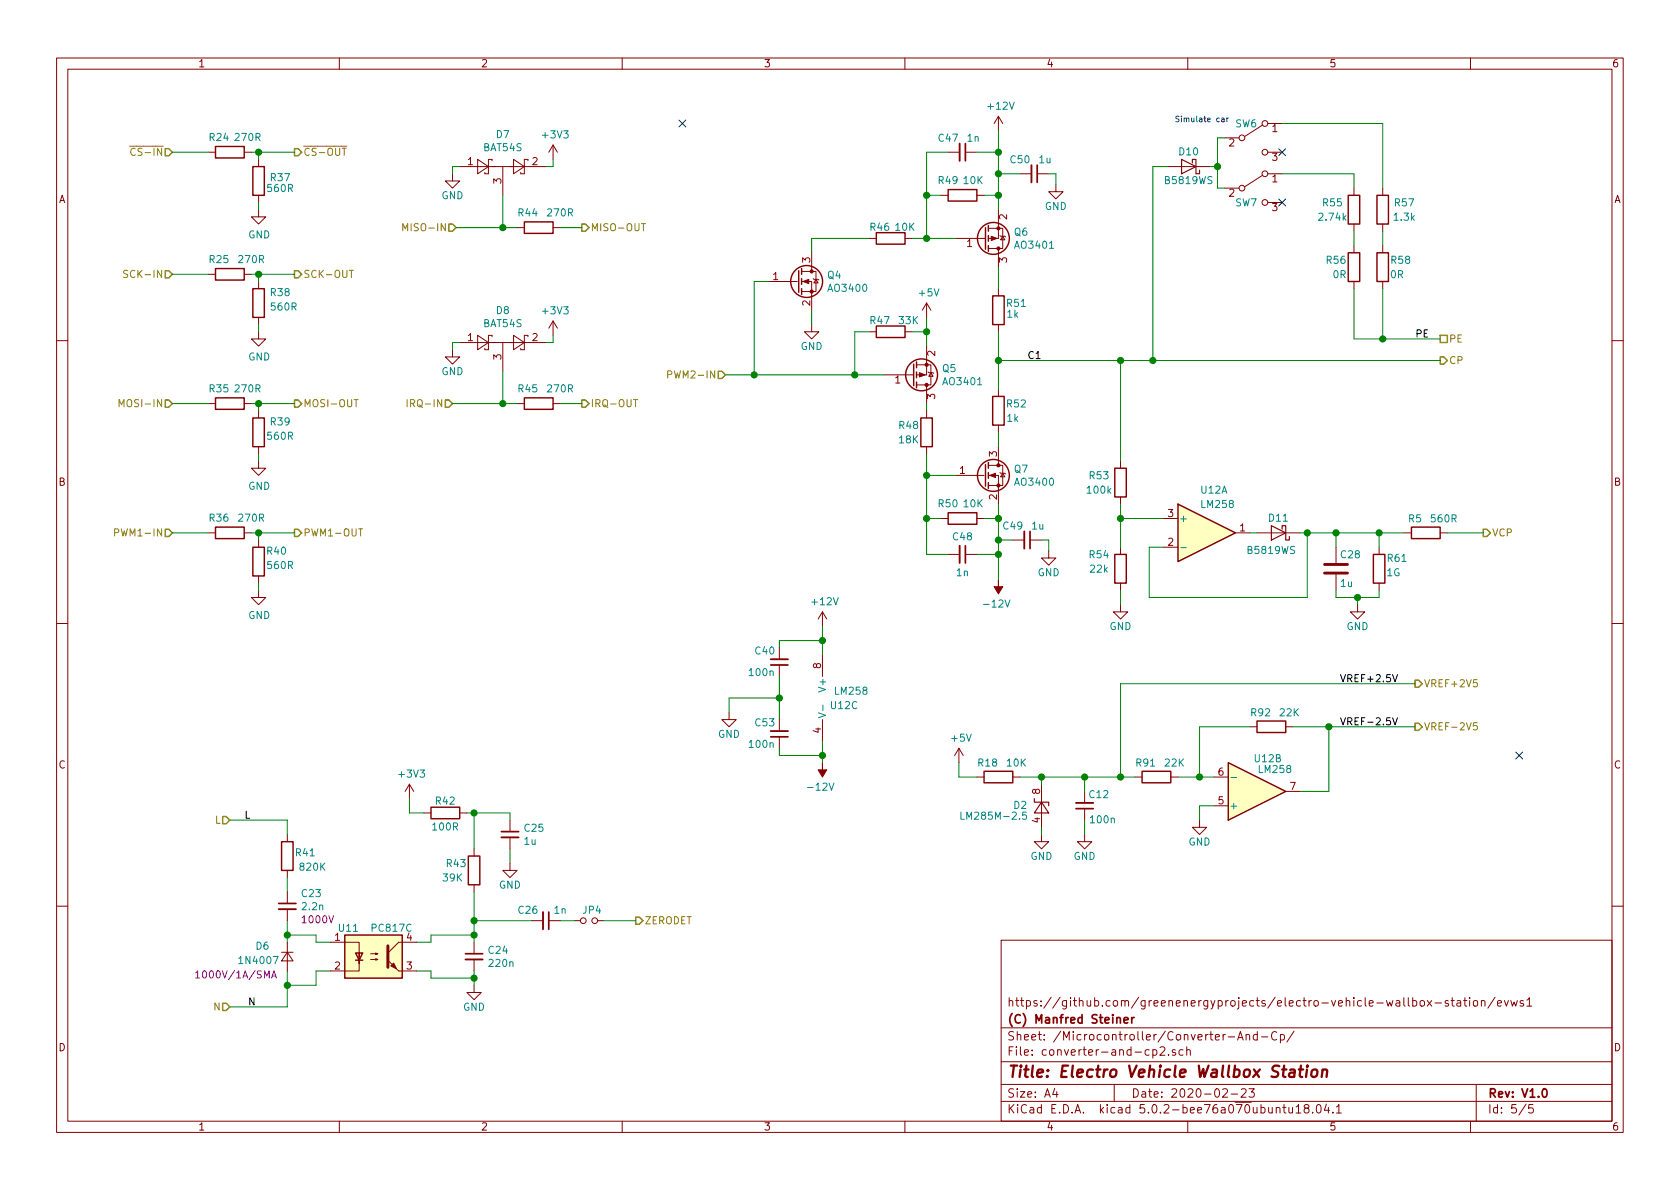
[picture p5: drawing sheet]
<svg xmlns="http://www.w3.org/2000/svg" width="297mm" height="210mm" viewBox="0 0 297 210" stroke-linecap="round" stroke-linejoin="round" font-family="sans-serif">
<g fill="none" stroke="#840000" stroke-width=".18">
<path d="M10 10.3h277v189.9h-277zM12 12.2h273v186.1h-273zM60 10.3v1.9M110 10.3v1.9M160 10.3v1.9M210 10.3v1.9M260 10.3v1.9M36.8 26.9h1.3M43.2 26.9h1.2M45.7 37.1v1.2h1.3l-1.3 1.3-1.3-1.3h1.3M45.7 28.2v1.3M45.7 34.5v1.3"/>
<path d="M80 30.7v1.3h1.3l-1.3 1.3-1.3-1.3h1.3M81.3 29.5h15.2M84.5 28.2l1.9 1.3-1.9 1.2zM87 28.4v-.2h-.6v2.5h-.7v-.2M88.9 29.5v5M90.8 28.2l1.9 1.3-1.9 1.2zM93.3 28.4v-.2h-.6v2.5h-.6v-.2M97.8 25.6l-.8 1.3M97.8 25.6v2.6M97.8 25.6l.8 1.3M166.4 34.5h1.2M167.6 26.9h2.1"/>
<path d="M170.7 26.9h2M172.7 34.5h1.3M176.5 20.6v2.5M176.5 37.1v5.1h-1.7M176.5 20.6l-.7 1.2M176.5 20.6l.8 1.2M180.3 30.7h2.1M183.4 30.7h2M186.7 32.6v1.3h1.3l-1.3 1.3-1.3-1.3h1.3M206.4 29.5h7.6M216.5 24.4h2.6M216.5 33.3h2.6"/>
<path d="M223.3 22.1l-3.2 2M223.3 31l-3.2 2M224.2 21.8h2.5M224.2 26.9h2.5M224.2 30.7h2.5M224.2 35.8h2.5M239.4 33.3v1.2M239.4 39.6v1.3M244.5 33.3v1.2M244.5 39.6v1.3M36.8 48.5h1.3M43.2 48.5h1.2"/>
<path d="M45.7 58.7v1.2h1.3l-1.3 1.3-1.3-1.3h1.3M45.7 49.8v1.2M45.7 56.1v1.3M84.5 59.3l1.9 1.3-1.9 1.2zM87 59.6v-.3h-.6v2.5h-.7v-.2M90.8 59.3l1.9 1.3-1.9 1.2zM91.4 40.3h1.3M93.3 59.6v-.3h-.6v2.5h-.6v-.2M97.8 40.3h1.3M97.8 56.8v2.5M97.8 56.8l-.8 1.2M97.8 56.8l.8 1.2"/>
<path d="M135.9 49.8h5.1M141.7 49.8h1.8v5.1M141.7 48h1.8M143.5 48h.8v3.6h-2.6M143.5 57.4v1.3h1.3l-1.3 1.2-1.3-1.2h1.3M143.5 44.7v3.3M143.8 49.3l.1 .1h.8l.1 .1M144.3 49.4l.4 .6h-.8zM153.7 42.2h1.2M153.7 58.7h1.2M160 42.2h1.3M160 58.7h1.3"/>
<path d="M163.8 53.6v2.5M163.8 53.6l-.7 1.3M163.8 53.6l.8 1.3M168.9 42.2h5.1M174 42.2h.2M174.8 40.4h2.5v3.5h-.8M174.8 43.9h1.7M176.5 43.9v3.3M176.5 51v1.3M176.5 57.4v1.3M176.8 41.7l.1 .1h.8l.1 .1M177.3 41.8l.4 .6h-.8z"/>
<path d="M239.4 43.4v1.3M239.4 49.8v1.2M244.5 43.4v1.3M244.5 49.8v1.2M10 60.2h2M36.8 71.4h1.3M43.2 71.4h1.2M45.7 72.6v1.3M45.7 79v1.3M80 61.8v1.3h1.3l-1.3 1.3-1.3-1.3h1.3M81.3 60.6h15.2M88.9 60.6v5.1"/>
<path d="M91.4 71.4h1.3M97.8 71.4h1.3M156.2 66.3h5.1M161.3 66.3h.2M162.1 64.5h2.5v3.6h-.8M162.1 68.1h1.7M163.8 61.2v5.1h-1.7M163.8 68.1v3.3M163.8 72.6v1.3M163.8 79v1.3M164.1 65.8l.1 .1h.8l.1 .1M164.6 65.9l.4 .6h-.8z"/>
<path d="M176.5 68.8v1.3M176.5 75.2v1.2M176.5 79v3.3M285 60.2h2M36.8 94.2h1.3M43.2 94.2h1.2M45.7 81.5v1.3h1.3l-1.3 1.3-1.3-1.3h1.3M45.7 95.5v1.3M166.4 91.7h1.2M167.6 98h2.1M168.9 84.1h5.1M170.7 98h2"/>
<path d="M172.7 91.7h1.3M174.8 84.1h1.7v5M174.8 82.3h1.7M176.5 82.3h.8v3.5h-2.5M176.8 83.6l.1 .1h.8l.1 .1M177.3 83.7l.4 .6h-.8zM179.1 95.5h2M182.1 95.5h2M185.4 97.4v1.3h1.3l-1.3 1.2-1.3-1.2h1.3M198.1 81.5v1.3M198.1 87.9v1.2M198.1 96.8v1.2"/>
<path d="M205.7 91.7h2.6M205.7 96.8h2.6M218.4 94.2h2.6M222.2 94.2h7.7M236.2 96.8v2.8M243.8 96.8v1.2M248.3 94.2h1.3M254.6 94.2h1.3M10 110.3h2M45.7 104.4v1.3h1.3l-1.3 1.2-1.3-1.2h1.3M45.7 101.8v1.3M137.8 114.5v2.1"/>
<path d="M137.8 117.6v2M145.4 108.2l-.7 1.3M145.4 108.2v2.5M145.4 115.8v3.8M145.4 108.2l.8 1.3M198.1 106.9v1.3h1.3l-1.3 1.3-1.3-1.3h1.3M198.1 103.1v1.3M236.2 101.6v2.8M240 106.9v1.3h1.3l-1.3 1.3-1.2-1.3h1.2M243.8 103.1v1.3M285 110.3h2M72.4 138.7l-.8 1.2"/>
<path d="M72.4 138.7v2.5M72.4 138.7l.8 1.2M128.9 126v1.2h1.3l-1.3 1.3-1.3-1.3h1.3M137.8 127.2v2.1M137.8 130.3v2M145.4 127.2v3.9M169.5 132.3l-.7 1.3M169.5 132.3v2.6M169.5 132.3l.8 1.3M172.7 137.4h1.3M179.1 137.4h1.2M184.1 138.7v7.6"/>
<path d="M191.8 139.9v2.1M200.7 137.4h1.2M207 137.4h1.3M214.6 137.4h2.6M221 128.5h1.2M227.3 128.5h1.3M227.3 139.9h2.6M50.8 147.6v1.2M50.8 153.9v1.3M50.8 157.7v2.1M74.9 143.8h1.3M81.3 143.8h1.2"/>
<path d="M83.8 150.1v1.3M83.8 156.5v1.2M90.2 152.6v1.3h1.2l-1.2 1.3-1.3-1.3h1.3M90.2 145v2.1M90.2 148.1v2M184.1 147.6v1.2h1.3l-1.3 1.3-1.2-1.3h1.2M191.8 147.6v1.2h1.2l-1.2 1.3-1.3-1.3h1.3M191.8 143v2M212.1 145v1.3h1.3l-1.3 1.3-1.3-1.3h1.3M214.6 142.5h2.6M10 160.2h2M49.8 168.4h2"/>
<path d="M50.8 168.4l1 1.5h-2zM50.8 160.8v2M50.8 166.6v5.1M58.4 166.6h5.1v3.8v-1.9M63.5 169.8v1.9h-5.1M65.5 169.7h1.3l-.4 .1v-.3l.4 .2M65.5 168.7h1.3l-.4 .1v-.3l.4 .2M70.5 171.7h3.2M73.7 166.6h-3.2l-1.9 1.9M83.8 174.2v1.3h1.3l-1.3 1.3-1.3-1.3h1.3M83.8 166.6v2.1M83.8 169.7v2"/>
<path d="M94 162.8h2M97 162.8h2.1M101.6 162.8h1M105.7 162.8h1M177 166.3h108v32h-108zM249.8 177l.4-.1 .3 .3-.1 .6h-.6M249.8 176.4v1.5M251.1 177.1l.3-.2 .4 .2v.7l-.2 .1-.5-.1zM252.3 176.9l.8 1M253.1 176.9l-.8 1M253.7 177.4h1.2M256.1 177l-.4-.1-.2 .2 .1 .3 .5 .1v.3h-.6"/>
<path d="M256.6 176.9h.5M256.8 176.4v1.3l.3 .2M257.6 177h.6l.1 .9M258.3 177.3l-.5 .1-.2 .2 .2 .3 .5-.1M258.8 176.9h.6M259 176.4v1.3l.4 .2M259.8 176.4v.2M259.8 176.9v1M260.6 177.1l.2-.2 .4 .2v.7l-.2 .1-.4-.1zM261.9 177.1l.2-.2 .4 .1 .1 .9M261.9 176.9v1M264.3 176.3l-1.2 2"/>
<path d="M264.8 177.4l.7-.1-.1-.3-.4-.1-.2 .2v.7h.6M266 176.9l.3 1 .4-1M267.1 176.9l.3 1 .3-.7 .3 .7 .3-1M269.3 177a.37 .37 0 0 0-.5 .1v.3l.5 .1 .1 .1-.2 .3-.4-.1M270 176.9l.4-.5v1.5M270 177.9h.8M285 160.2h2M60 198.3v1.9M110 198.3v1.9M160 198.3v1.9M177 194.8h108M177 191.8h108"/>
<path d="M177 187.8h108M177 181.8h108M186.5 192.5l-.4 1h1M186.8 193v1M197 191.8v3M203.8 185.7l.5-.1 .2 .3v.6l-.2 .1-.5-.1M205.1 185.3l.2-.2h.4l.3 .4-.9 1.1h.9M206.6 186.5v.1M207.8 185.7l-.3-.1-.2 .2v.2l.5 .2v.3h-.5M209.2 185.7l-.4-.1-.3 .3v.6l.3 .1 .4-.1M209.8 185.7l.2-.1 .4 .1 .1 .9M209.8 185.1v1.5"/>
<path d="M210 198.3v1.9M216.2 192.7l.2-.2h.4l.2 .5-.9 1h.9M217.2 183.4h1.1M217.7 193.5h1.1M218.8 183.9l.5-1.5 .5 1.5M218.9 183.5h.8M219.5 192.7l.2-.2h.3l.3 .2v.3v.2l-.9 .8h.9M220.3 183.1l.2-.2 .4 .1 .1 .9M220.3 182.9v1M220.8 192.5h1l-.5 .6 .4 .1v.7l-.2 .1-.7-.1M222.3 183l-.4-.1-.3 .3 .1 .6 .2 .1 .4-.1M222.3 182.4v1.5"/>
<path d="M223 183.4h1.2M225.7 182.6a.59 .59 0 0 0-.7 0 .59 .59 0 0 0-.2 .7 .56 .56 0 0 0 .3 .5 .56 .56 0 0 0 .6 0M226.4 183l.4-.1 .3 .3-.1 .6-.2 .1-.4-.1M226.4 182.9v1.5M226.8 195.8h.6M227 195.3v1.3l.4 .2M227.9 195.8v.9l.4 .1 .2-.1M228.5 195.8v1M228.8 182.3l-1.3 2M229.2 195.8l.4-.5v1.5M229.2 196.8h.8M230.9 196l-.2-.2-.1-.2 .3-.3h.3l.2 .3v.2l-.7 .2a.48 .48 0 0 0 0 .7l.2 .1 .5-.1a.48 .48 0 0 0-.2-.7"/>
<path d="M232.1 196.7v.1M232.9 195.5l.3-.2a.94 .94 0 0 1 0 1.5l-.4-.3-.1-.6zM234.5 195.2l-.3 1.1h.9M234.9 195.8v1M235.7 196.7v.1M236.3 195.8l.4-.5v1.5M236.3 196.8h.9M260 198.3v1.9M261 191.8v6.5M269.8 195.2l-1.2 2M271 195.3h-.7v.7l.2-.1 .5 .1 .1 .2-.1 .5-.2 .1-.5-.1"/>
<circle cx="219.6" cy="24.4" r=".51"/>
<circle cx="219.6" cy="33.3" r=".51"/>
<circle cx="223.6" cy="35.8" r=".51"/>
<circle cx="223.6" cy="26.9" r=".51"/>
<circle cx="223.6" cy="21.8" r=".51"/>
<circle cx="223.6" cy="30.7" r=".51"/>
<circle cx="103.1" cy="162.8" r=".51"/>
<circle cx="105.2" cy="162.8" r=".51"/>
</g>
<g fill="none" stroke="#840000" stroke-width=".3">
<path d="M170.7 25.4v3M183.4 29.2v3.1M170.7 96.5v3.1M182.1 94v3M136.3 117.6h3M136.3 130.3h3M49.3 159.8h3M88.6 147.1h3.1M190.2 143h3.1M82.3 168.7h3M97 161.3v3M200.1 179.9v1"/>
<path d="M200.5 179.9l-.3 .1-.1 .2M197.5 180.1l.2-.2 .3 .1 .1 .9M198.7 180.4l.8-.1-.1-.3-.4-.1-.3 .2 .1 .7h.6M272.9 192.6l.1-.1a.8 .8 0 0 1 .5 .8 .8 .8 0 0 1-.5 .7 1 1 0 0 1-.1-1.4z"/>
</g>
<path d="M228.1 189.2h.8l.1 .2-.2 1M228.9 189.6l-.7 .1a.4 .4 0 0 0-.3 .3 .4 .4 0 0 0 .2 .4l.7-.1M229.6 189.1h.8M230 188.4l-.2 1.8 .1 .1 .4 .1M231.1 189.1l-.2 1.3M231.2 188.4l-.1 .2M232 189.3a.53 .53 0 0 1 .5-.2 .53 .53 0 0 1 .4 .4v.6a.54 .54 0 0 1-.6 .4 .54 .54 0 0 1-.5-.4zM233.8 189.3a.5 .5 0 0 1 .9 .1l-.2 1M233.9 189.1l-.2 1.3" fill="none" stroke="#840000" stroke-width=".41"/>
<g fill="none" stroke="#840000" stroke-width=".25">
<path d="M38.1 25.9h5.1v2h-5.1zM44.7 29.5h2v5h-2zM92.7 39.2h5.1v2.1h-5.1zM167.6 33.5h5.1v2.1h-5.1zM174.8 39.9v1M238.4 34.5h2v5.1h-2zM243.5 34.5h2v5.1h-2zM38.1 47.5h5.1v2h-5.1zM44.7 51h2v5.1h-2zM141.2 47.9v3.8M141.7 47.5v1M141.7 49.3v1"/>
<path d="M141.7 51v1.1M154.9 41.1h5.1v2.1h-5.1zM154.9 57.7h5.1v2h-5.1zM174.2 40.3v3.8M174.8 41.7v1M174.8 43.4v1M175.5 52.3h2v5.1h-2zM238.4 44.7h2v5.1h-2zM243.5 44.7h2v5.1h-2zM38.1 70.4h5.1v2h-5.1zM44.7 73.9h2v5.1h-2zM92.7 70.4h5.1v2h-5.1z"/>
<path d="M161.5 64.4v3.8M162.1 64v1M162.1 65.8v1M162.1 67.6v1M162.8 73.9h2v5.1h-2zM175.5 70.1h2v5.1h-2zM38.1 93.2h5.1v2h-5.1zM44.7 96.8h2v5h-2zM167.6 90.7h5.1v2h-5.1zM174.2 82.2v3.8M174.8 81.8v1M174.8 83.6v1"/>
<path d="M174.8 85.3v1.1M197.1 82.8h2v5.1h-2zM197.1 98h2v5.1h-2zM208.3 89.1l10.1 5.1-10.1 5.1zM242.8 98h2.1v5.1h-2.1zM249.6 93.2h5v2h-5zM174 136.4h5.1v2h-5.1zM201.9 136.4h5.1v2h-5.1zM217.2 134.9l10.1 5-10.1 5.1zM222.2 127.5h5.1v2h-5.1zM49.8 148.8h2v5.1h-2zM76.2 142.7h5.1v2.1h-5.1z"/>
<path d="M82.8 151.4h2v5.1h-2zM61 165.3h10.1v7.7h-10.1zM62.9 168.5h1.2l-.6 1.3zM62.9 169.8h1.2"/>
<circle cx="142.6" cy="49.8" r="2.82"/>
<circle cx="175.6" cy="42.2" r="2.82"/>
<circle cx="162.9" cy="66.3" r="2.82"/>
<circle cx="175.6" cy="84.1" r="2.82"/>
</g>
<path d="M234.2 99.8h4.1M234.2 101.3h4.1M68.6 167.3v3.8" fill="none" stroke="#840000" stroke-width=".51"/>
<path d="M208.9 28.2l2.6 1.3-2.6 1.2zM210.8 28.8v-.6h.7v2.5h.6v-.6M224.8 93l2.5 1.2-2.5 1.3zM226.7 93.6v-.6h.6v2.5h.7v-.6M182.9 141.2v.7h2.5v.6M184.1 141.9l1.3 1.9h-2.5z" fill="none" stroke="#840000" stroke-width=".2"/>
<path d="M216 20.9h.4v.6M216.4 21.1l-.4 .2 .1 .2h.3M216.9 20.9v.6M217.2 20.9l-.3 .2" fill="none" stroke="#0000c2" stroke-width=".18"/>
<g fill="none" stroke="#008400" stroke-width=".18">
<path d="M30.5 26.9h6.3M44.4 26.9h7.7M45.7 26.9v1.3M45.7 35.8v1.3M81.3 29.5h-1.3v1.2M88.9 34.5v5.8M97.8 28.2v1.3h-1.3M163.8 34.5h2.6M167.6 26.9h-3.8v15.3M172.7 26.9h3.8M174 34.5h2.5M176.5 23.1v14"/>
<path d="M176.5 30.7h3.8M185.4 30.7h1.3v1.9M206.4 29.5h-2.6v34.2M214 29.5h1.3M216.5 24.4h-1.2v8.9h1.2M226.7 30.7h12.7v2.6M226.7 21.8h17.8v11.5M30.5 48.5h6.3M44.4 48.5h7.7M45.7 48.5v1.3M45.7 57.4v1.3M80.6 40.3h10.8"/>
<path d="M97.8 59.3v1.3h-1.3M99.1 40.3h3.8M135.9 49.8h-2.6v16.5M143.5 54.9v2.5M153.7 42.2h-10.2v2.5M153.7 58.7h-2.6v7.6M161.3 42.2h7.6M161.3 58.7h2.5M163.8 56.1v5.1M176.5 47.2v3.8M176.5 58.7v10.1M239.4 40.9v2.5"/>
<path d="M239.4 51v8.9h15.2M244.5 40.9v2.5M244.5 51v8.9M30.5 71.4h6.3M44.4 71.4h7.7M45.7 71.4v1.2M80 71.4h11.4M81.3 60.6h-1.3v1.2M88.9 65.7v5.7M99.1 71.4h3.8M128.3 66.3h27.9M163.8 71.4v1.2"/>
<path d="M176.5 76.4v2.6M176.5 63.7h78.1M198.1 63.7v17.8M30.5 94.2h6.3M44.4 94.2h7.7M45.7 80.3v1.2M45.7 94.2v1.3M163.8 91.7h2.6M163.8 80.3v17.7h3.8M163.8 84.1h5.1M172.7 98h3.8M174 91.7h2.5"/>
<path d="M176.5 89.1v13.4M176.5 95.5h2.6M184.1 95.5h1.3v1.9M198.1 89.1v7.7M198.1 91.7h7.6M221 94.2h1.2M229.9 94.2h18.4M231.1 94.2v11.5h-27.9v-8.9h2.5M236.2 94.2v2.6M243.8 94.2v2.6M255.9 94.2h6.4M45.7 103.1v1.3"/>
<path d="M137.8 119.6v7.6M145.4 110.7v5.1M145.4 113.3h-7.6v1.2M198.1 104.4v2.5M236.2 104.4v1.3h7.6v-1.3M240 105.7v1.2M137.8 132.3v1.3h7.6M137.8 123.4h-8.9v2.6M145.4 131.1v3.8M169.5 134.9v2.5h3.2M180.3 137.4h20.4M184.1 137.4v1.3"/>
<path d="M191.8 137.4v2.5M208.3 137.4h6.3M221 128.5h-8.9v8.9M228.6 128.5h21.6M234.9 128.5v11.4h-5M250.2 120.9h-52.1v16.5M40.6 145h10.2v2.6M50.8 155.2v2.5M72.4 141.2v2.6h2.5M82.5 143.8h7.7v1.2M83.8 143.8v6.3M83.8 157.7v8.9"/>
<path d="M90.2 150.1v2.5M184.1 146.3v1.3M191.8 145v2.6M214.6 142.5h-2.5v2.5M50.8 162.8v3.8M50.8 171.7v6.3h-10.2M50.8 165.3h5.1v1.3h2.5M58.4 171.7h-2.5v2.5h-5.1M73.7 171.7h2.5v1.3h7.6M83.8 165.3h-7.6v1.3h-2.5M83.8 171.7v2.5M83.8 162.8h10.2"/>
<path d="M99.1 162.8h2.5M106.7 162.8h5.7"/>
</g>
<g fill="#008400" stroke="#008400" stroke-width=".25">
<circle cx="231.1" cy="94.2" r=".51"/>
<circle cx="176.5" cy="34.5" r=".51"/>
<circle cx="176.5" cy="91.7" r=".51"/>
<circle cx="163.8" cy="42.2" r=".51"/>
<circle cx="176.5" cy="63.7" r=".51"/>
<circle cx="163.8" cy="58.7" r=".51"/>
<circle cx="151.1" cy="66.3" r=".51"/>
<circle cx="163.8" cy="84.1" r=".51"/>
<circle cx="133.4" cy="66.3" r=".51"/>
<circle cx="198.1" cy="91.7" r=".51"/>
<circle cx="236.2" cy="94.2" r=".51"/>
<circle cx="240" cy="105.7" r=".51"/>
<circle cx="215.3" cy="29.5" r=".51"/>
<circle cx="244.5" cy="59.9" r=".51"/>
<circle cx="203.8" cy="63.7" r=".51"/>
<circle cx="50.8" cy="165.3" r=".51"/>
<circle cx="50.8" cy="174.2" r=".51"/>
<circle cx="83.8" cy="143.8" r=".51"/>
<circle cx="83.8" cy="165.3" r=".51"/>
<circle cx="83.8" cy="173" r=".51"/>
<circle cx="83.8" cy="162.8" r=".51"/>
<circle cx="45.7" cy="26.9" r=".51"/>
<circle cx="45.7" cy="48.5" r=".51"/>
<circle cx="45.7" cy="71.4" r=".51"/>
<circle cx="45.7" cy="94.2" r=".51"/>
<circle cx="184.2" cy="137.4" r=".51"/>
<circle cx="191.8" cy="137.4" r=".51"/>
<circle cx="212.1" cy="137.4" r=".51"/>
<circle cx="198.1" cy="137.4" r=".51"/>
<circle cx="235" cy="128.5" r=".51"/>
<circle cx="198.1" cy="63.7" r=".51"/>
<circle cx="243.8" cy="94.2" r=".51"/>
<circle cx="176.5" cy="98" r=".51"/>
<circle cx="163.8" cy="91.7" r=".51"/>
<circle cx="176.5" cy="26.9" r=".51"/>
<circle cx="163.8" cy="34.5" r=".51"/>
<circle cx="176.5" cy="30.7" r=".51"/>
<circle cx="176.5" cy="95.5" r=".51"/>
<circle cx="88.9" cy="40.3" r=".51"/>
<circle cx="88.9" cy="71.4" r=".51"/>
<circle cx="145.4" cy="113.3" r=".51"/>
<circle cx="145.4" cy="133.6" r=".51"/>
<circle cx="137.8" cy="123.4" r=".51"/>
</g>
<g fill="#840000" stroke="#840000" stroke-width=".18">
<path d="M175 84.1l1-.4v.7z"/>
<path d="M175.3 41.8l1 .4-1 .3z"/>
<path d="M176.5 102.5v1.3h.8l-.8 1.2-.7-1.2h.7z"/>
<path d="M142 49.8l1-.4v.8z"/>
<path d="M162.6 65.9l1 .4-1 .4z"/>
<path d="M68.6 169.8l1.9 1.9z"/>
<path d="M69.6 170.3l.5 1-1-.5z"/>
<path d="M145.4 134.9v1.2h.8l-.8 1.3-.7-1.3h.7z"/>
<circle cx="176.5" cy="85.8" r=".28"/>
<circle cx="176.5" cy="82.3" r=".28"/>
<circle cx="176.5" cy="43.9" r=".28"/>
<circle cx="176.5" cy="40.4" r=".28"/>
<circle cx="143.5" cy="51.6" r=".28"/>
<circle cx="143.5" cy="48" r=".28"/>
<circle cx="163.8" cy="68.1" r=".28"/>
<circle cx="163.8" cy="64.5" r=".28"/>
</g>
<g fill="none" stroke="#848400" stroke-width=".18">
<path d="M22.9 25.9h1.3M23.9 26.3a.6 .6 0 0 0-.8 .5 .6 .6 0 0 0 .6 .7l.2-.1M60.4 25.9h.9M60.5 26.2h.7M113.4 39.5h.7M22.6 47.9l-.5-.1-.3 .3 .2 .3 .5 .2v.3l-.2 .2-.5-.1M61.8 47.8h.7M71.2 40.8v-1.3l.5 1 .4-1v1.3M21.1 71.9v-1.2l.4 .9 .4-.9v1.2M62.6 70.7h.7M72 70.7v1.2M112 70.7h.8"/>
<path d="M118.1 66.2l.6-.1v-.4l-.6-.1v1.2M20.3 94.2l.7-.1v-.5l-.7-.1v1.3M63.4 93.5h.7M261.2 120.2h-.6l-.1 .6 .2-.1 .5 .1v.5l-.2 .2-.5-.2M261.2 127.8h-.6l-.1 .6 .2-.1 .5 .1v.6l-.2 .1-.5-.1"/>
</g>
<g fill="none" stroke="#848400" stroke-width=".25">
<path d="M29.2 26.3h.6l.7 .6-.7 .7h-.6zM52.1 26.3h.6l.6 .6-.6 .7h-.6zM79.4 39.6h.6l.6 .7-.6 .6h-.6zM102.9 39.6h.6l.6 .7-.6 .6h-.6zM29.2 47.9h.6l.7 .6-.7 .6h-.6zM52.1 47.9h.6l.6 .6-.6 .6h-.6zM254.6 59.3h1.3v1.3h-1.3zM29.2 70.7h.6l.7 .7-.7 .6h-.6zM52.1 70.7h.6l.6 .7-.6 .6h-.6zM78.7 70.7h.7l.6 .7-.6 .6h-.7zM102.9 70.7h.6l.6 .7-.6 .6h-.6zM127 65.7h.6l.7 .6-.7 .6h-.6z"/>
<path d="M254.6 63.1h.7l.6 .6-.6 .7h-.7zM29.2 93.6h.6l.7 .6-.7 .7h-.6zM52.1 93.6h.6l.6 .6-.6 .7h-.6zM262.3 93.6h.6l.6 .6-.6 .7h-.6zM250.2 120.3h.6l.7 .6-.7 .6h-.6zM250.2 127.9h.6l.7 .6-.7 .7h-.6zM39.4 144.4h.6l.6 .6-.6 .7h-.6zM39.4 177.4h.6l.6 .6-.6 .7h-.6zM112.4 162.2h.6l.7 .6-.7 .6h-.6z"/>
</g>
<path d="M120 21.2l1.3 1.2M121.3 21.2l-1.3 1.2M226.1 26.3l1.2 1.2M226.1 35.2l1.2 1.2M227.3 26.3l-1.2 1.2M227.3 35.2l-1.2 1.2M268 133l1.2 1.2M269.2 133l-1.2 1.2" fill="none" stroke="#000084" stroke-width=".18"/>
<path d="M34.6 172l.4-.3v1.2M34.6 172.9h.7M48 172.9l.4-1.2 .5 1.2M48.1 172.6h.6" fill="none" stroke="#840084" stroke-width=".18"/>
<path d="M169.7 25.4v3M182.4 29.2v3.1M169.7 96.5v3.1M181.1 94v3M136.3 116.6h3M136.3 129.3h3M88.6 148.1h3.1M190.2 142h3.1M49.3 160.8h3M82.3 169.7h3M96 161.3v3" fill="none" stroke="#840000" stroke-width=".33"/>
<g fill="#ffffc2" stroke="#ffffc2" stroke-width=".18">
<path d="M61 165.3h10.1v7.7h-10.1z"/>
<path d="M208.3 89.1l10.1 5.1-10.1 5.1z"/>
<path d="M217.2 134.9l10.1 5-10.1 5.1z"/>
</g>
<path d="M208.8 96.8h1M144.7 126.1l1.3 .4-1.3 .4M145.5 124.7v.9M217.7 137.5h.9M169.9 143.6v1.3h.6M181.5 143.6h-.7v.6l.2-.1 .4 .1 .1 .5-.2 .2-.5-.2" fill="none" stroke="#008484" stroke-width=".18"/>
<path d="M246.2 119.3l.5 1.3 .4-1.3M246.2 126.9l.5 1.3 .4-1.3" fill="none" stroke="#000" stroke-width=".18"/>
<text font-size="2.8" fill="#840000" x="178" y="190.5">Title: Electro Vehicle Wallbox Station</text>
<g font-size="2.1" fill="#840000">
<text x="178" y="178">https://github.com/greenenergyprojects/electro-vehicle-wallbox-station/evws1</text>
<text x="178" y="184">Sheet: /Microcontroller/Converter-And-Cp/</text>
<text x="178" y="181">(C) Manfred Steiner</text>
<text x="178" y="186.7">File: converter-and-cp2.sch</text>
<text x="178" y="196.9">KiCad E.D.A. kicad 5.0.2-bee76a070ubuntu18.04.1</text>
<text x="178" y="194.1">Size: A4</text>
<text x="200" y="194.1">Date: 2020-02-23</text>
<text x="263" y="194.1">Rev: V1.0</text>
<text x="263" y="196.9">Id: 5/5</text>
</g>
<g font-size="1.8" fill="#840000">
<text x="35" y="11.9">1</text>
<text x="85" y="11.9">2</text>
<text x="135" y="11.9">3</text>
<text x="185" y="11.9">4</text>
<text x="235" y="11.9">5</text>
<text x="285" y="11.9">6</text>
<text x="224.9" y="23.4">1</text>
<text x="82.7" y="29.2">1</text>
<text x="94.1" y="29.2">2</text>
<text x="217.3" y="25.9">2</text>
<text x="224.9" y="28.4">3</text>
<text x="10.4" y="35.9">A</text>
<text x="88.6" y="32.5" transform="rotate(-90 88.6 32.5)">3</text>
<text x="217.3" y="34.8">2</text>
<text x="224.9" y="32.3">1</text>
<text x="285.4" y="35.9">A</text>
<text x="178.1" y="38.8" transform="rotate(-90 178.1 38.8)">2</text>
<text x="224.9" y="37.3">3</text>
<text x="143.3" y="46.5" transform="rotate(-90 143.3 46.5)">3</text>
<text x="171" y="43.7">1</text>
<text x="178.1" y="46.5" transform="rotate(-90 178.1 46.5)">3</text>
<text x="136.7" y="49.5">1</text>
<text x="143.3" y="54.1" transform="rotate(-90 143.3 54.1)">2</text>
<text x="82.7" y="60.3">1</text>
<text x="88.6" y="63.6" transform="rotate(-90 88.6 63.6)">3</text>
<text x="94.1" y="60.3">2</text>
<text x="165.4" y="63" transform="rotate(-90 165.4 63)">2</text>
<text x="158.3" y="67.8">1</text>
<text x="165.4" y="70.6" transform="rotate(-90 165.4 70.6)">3</text>
<text x="169.7" y="83.8">1</text>
<text x="176.3" y="80.7" transform="rotate(-90 176.3 80.7)">3</text>
<text x="10.4" y="85.9">B</text>
<text x="176.3" y="88.4" transform="rotate(-90 176.3 88.4)">2</text>
<text x="285.4" y="85.9">B</text>
<text x="206.5" y="91.4">3</text>
<text x="219.2" y="94">1</text>
<text x="206.5" y="96.5">2</text>
<text x="145.2" y="118.2" transform="rotate(-90 145.2 118.2)">8</text>
<text x="145.2" y="129.6" transform="rotate(-90 145.2 129.6)">4</text>
<text x="10.4" y="135.9">C</text>
<text x="215.4" y="137.2">6</text>
<text x="285.4" y="135.9">C</text>
<text x="183.9" y="140.4" transform="rotate(-90 183.9 140.4)">8</text>
<text x="215.4" y="142.2">5</text>
<text x="228.1" y="139.7">7</text>
<text x="183.9" y="145.5" transform="rotate(-90 183.9 145.5)">4</text>
<text x="59.2" y="166.4">1</text>
<text x="71.9" y="166.4">4</text>
<text x="59.2" y="171.4">2</text>
<text x="71.9" y="171.4">3</text>
<text x="10.4" y="185.9">D</text>
<text x="285.4" y="185.9">D</text>
<text x="35" y="199.9">1</text>
<text x="85" y="199.9">2</text>
<text x="135" y="199.9">3</text>
<text x="185" y="199.9">4</text>
<text x="235" y="199.9">5</text>
<text x="285" y="199.9">6</text>
</g>
<g font-size="1.8" fill="#008484">
<text x="174.8" y="19.4">+12V</text>
<text x="218.4" y="22.5">SW6</text>
<text x="37.1" y="24.9">R24</text>
<text x="41.7" y="24.9">270R</text>
<text x="85.5" y="26.7">BAT54S</text>
<text x="87.8" y="24.4">D7</text>
<text x="96.1" y="24.5">+3V3</text>
<text x="166" y="25.1">C47</text>
<text x="171.1" y="25.1">1n</text>
<text x="178.7" y="28.9">C50</text>
<text x="183.8" y="28.9">1u</text>
<text x="208.5" y="27.5">D10</text>
<text x="47.4" y="34">560R</text>
<text x="47.9" y="32">R37</text>
<text x="78.1" y="35.2">GND</text>
<text x="166" y="32.6">R49</text>
<text x="170.4" y="32.6">10K</text>
<text x="206.1" y="32.6">B5819WS</text>
<text x="91.7" y="38.3">R44</text>
<text x="96.9" y="38.3">270R</text>
<text x="153.9" y="40.8">R46</text>
<text x="158.4" y="40.8">10K</text>
<text x="179.4" y="41.7">Q6</text>
<text x="184.7" y="37.1">GND</text>
<text x="218.4" y="36.5">SW7</text>
<text x="233.4" y="39">2.74k</text>
<text x="234" y="36.5">R55</text>
<text x="246.6" y="39">1.3k</text>
<text x="246.7" y="36.5">R57</text>
<text x="37.1" y="46.5">R25</text>
<text x="42.3" y="46.5">270R</text>
<text x="43.9" y="42.2">GND</text>
<text x="179.6" y="44">AO3401</text>
<text x="234.6" y="46.7">R56</text>
<text x="246" y="46.7">R58</text>
<text x="47.9" y="52.4">R38</text>
<text x="146.4" y="49.3">Q4</text>
<text x="146.6" y="51.6">AO3400</text>
<text x="162.6" y="52.4">+5V</text>
<text x="235.7" y="49.2">0R</text>
<text x="245.9" y="49.2">0R</text>
<text x="48.1" y="54.9">560R</text>
<text x="85.5" y="57.9">BAT54S</text>
<text x="87.8" y="55.5">D8</text>
<text x="96.1" y="55.6">+3V3</text>
<text x="153.9" y="57.3">R47</text>
<text x="159" y="57.3">33K</text>
<text x="178.1" y="54.3">R51</text>
<text x="178.1" y="56.2">1k</text>
<text x="43.9" y="63.7">GND</text>
<text x="141.6" y="61.9">GND</text>
<text x="166.7" y="65.8">Q5</text>
<text x="37.1" y="69.4">R35</text>
<text x="41.7" y="69.4">270R</text>
<text x="78.1" y="66.3">GND</text>
<text x="91.7" y="69.4">R45</text>
<text x="96.9" y="69.4">270R</text>
<text x="166.9" y="68.1">AO3401</text>
<text x="47.4" y="77.8">560R</text>
<text x="47.9" y="75.2">R39</text>
<text x="159" y="75.9">R48</text>
<text x="178.1" y="72.1">R52</text>
<text x="178.1" y="74.6">1k</text>
<text x="159" y="78.4">18K</text>
<text x="179.4" y="83.6">Q7</text>
<text x="43.9" y="86.6">GND</text>
<text x="166" y="89.7">R50</text>
<text x="170.4" y="89.7">10K</text>
<text x="179.6" y="85.9">AO3400</text>
<text x="192.4" y="87.3">100k</text>
<text x="192.7" y="84.8">R53</text>
<text x="212.4" y="87.3">U12A</text>
<text x="212.5" y="89.8">LM258</text>
<text x="37.1" y="92.2">R36</text>
<text x="42.3" y="92.2">270R</text>
<text x="168.6" y="95.5">C48</text>
<text x="177.4" y="93.6">C49</text>
<text x="182.5" y="93.6">1u</text>
<text x="208.4" y="92.3">+</text>
<text x="224.4" y="92.2">D11</text>
<text x="249.1" y="92.4">R5</text>
<text x="253.2" y="92.4">560R</text>
<text x="47.3" y="98.1">R40</text>
<text x="47.4" y="100.6">560R</text>
<text x="169.2" y="101.9">1n</text>
<text x="183.5" y="101.9">GND</text>
<text x="192.7" y="98.7">R54</text>
<text x="192.8" y="101.3">22k</text>
<text x="220.8" y="98">B5819WS</text>
<text x="237.1" y="98.7">C28</text>
<text x="245.2" y="101.9">1G</text>
<text x="245.4" y="99.4">R61</text>
<text x="143.7" y="107">+12V</text>
<text x="174.3" y="107.4">-12V</text>
<text x="237.1" y="103.8">1u</text>
<text x="43.9" y="109.5">GND</text>
<text x="196.2" y="111.4">GND</text>
<text x="238.1" y="111.4">GND</text>
<text x="132.6" y="119.6">100n</text>
<text x="133.6" y="115.7">C40</text>
<text x="146" y="122" transform="rotate(-90 146 122)">V+</text>
<text x="147" y="125.4">U12C</text>
<text x="147.8" y="122.9">LM258</text>
<text x="126.9" y="130.5">GND</text>
<text x="133.6" y="128.4">C53</text>
<text x="168.3" y="131.2">+5V</text>
<text x="221.3" y="126.7">R92</text>
<text x="226.3" y="126.7">22K</text>
<text x="70.7" y="137.5">+3V3</text>
<text x="132.6" y="132.3">100n</text>
<text x="173" y="135.6">R18</text>
<text x="178.1" y="135.6">10K</text>
<text x="200.9" y="135.6">R91</text>
<text x="206" y="135.6">22K</text>
<text x="221.9" y="134.8">U12B</text>
<text x="222.7" y="136.7">LM258</text>
<text x="77.1" y="142.3">R42</text>
<text x="143.2" y="139.8">-12V</text>
<text x="179.3" y="143">D2</text>
<text x="192.7" y="141.1">C12</text>
<text x="217.3" y="143.1">+</text>
<text x="76.6" y="146.9">100R</text>
<text x="92.7" y="149.4">1u</text>
<text x="92.8" y="147.1">C25</text>
<text x="170.7" y="145">LM285M-2.5</text>
<text x="192.9" y="145.6">100n</text>
<text x="210.1" y="149.5">GND</text>
<text x="52.3" y="151.4">R41</text>
<text x="53.1" y="154">820K</text>
<text x="78.4" y="155.9">39K</text>
<text x="79" y="153.3">R43</text>
<text x="182.2" y="152.1">GND</text>
<text x="189.8" y="152.1">GND</text>
<text x="53.4" y="158.6">C23</text>
<text x="53.5" y="161">2.2n</text>
<text x="88.2" y="157.1">GND</text>
<text x="91.7" y="161.6">C26</text>
<text x="98" y="161.6">1n</text>
<text x="103.1" y="161.6">JP4</text>
<text x="45.3" y="167.9">D6</text>
<text x="60" y="164.8">U11</text>
<text x="65.9" y="164.8">PC817C</text>
<text x="42.6" y="170.5">1N4007</text>
<text x="86.4" y="168.7">C24</text>
<text x="86.6" y="171">220n</text>
<text x="81.9" y="178.7">GND</text>
</g>
<g font-size="1.8" fill="#848400">
<text x="24.1" y="27.6">CS-IN</text>
<text x="53.6" y="27.6">CS-OUT</text>
<text x="72.2" y="40.9">MISO-IN</text>
<text x="104.4" y="40.9">MISO-OUT</text>
<text x="22.9" y="49.1">SCK-IN</text>
<text x="53.6" y="49.1">SCK-OUT</text>
<text x="256.2" y="64.4">CP</text>
<text x="256.2" y="60.6">PE</text>
<text x="119.1" y="66.9">PWM2-IN</text>
<text x="22.1" y="72">MOSI-IN</text>
<text x="53.6" y="72">MOSI-OUT</text>
<text x="73" y="72">IRQ-IN</text>
<text x="104.4" y="72">IRQ-OUT</text>
<text x="21.3" y="94.9">PWM1-IN</text>
<text x="53.6" y="94.9">PWM1-OUT</text>
<text x="263.8" y="94.9">VCP</text>
<text x="251.7" y="121.5">VREF+2V5</text>
<text x="251.7" y="129.2">VREF-2V5</text>
<text x="38" y="145.7">L</text>
<text x="113.9" y="163.4">ZERODET</text>
<text x="37.8" y="178.7">N</text>
</g>
<g font-size="1.8">
<text x="250.2" y="59.7">PE</text>
<text x="181.6" y="63.5">C1</text>
<text x="236.9" y="120.6">VREF+2.5V</text>
<text x="236.9" y="128.3">VREF-2.5V</text>
<text x="43.2" y="144.8">L</text>
<text x="43.8" y="177.8">N</text>
</g>
<g font-size="1.8" fill="#840084">
<text x="53.6" y="163.3">1000V</text>
<text x="35.5" y="173">1000V/1A/SMA</text>
</g>
<text font-size="1.4" fill="#0000c2" x="207.6" y="21.6">Simulate car</text>
</svg>
